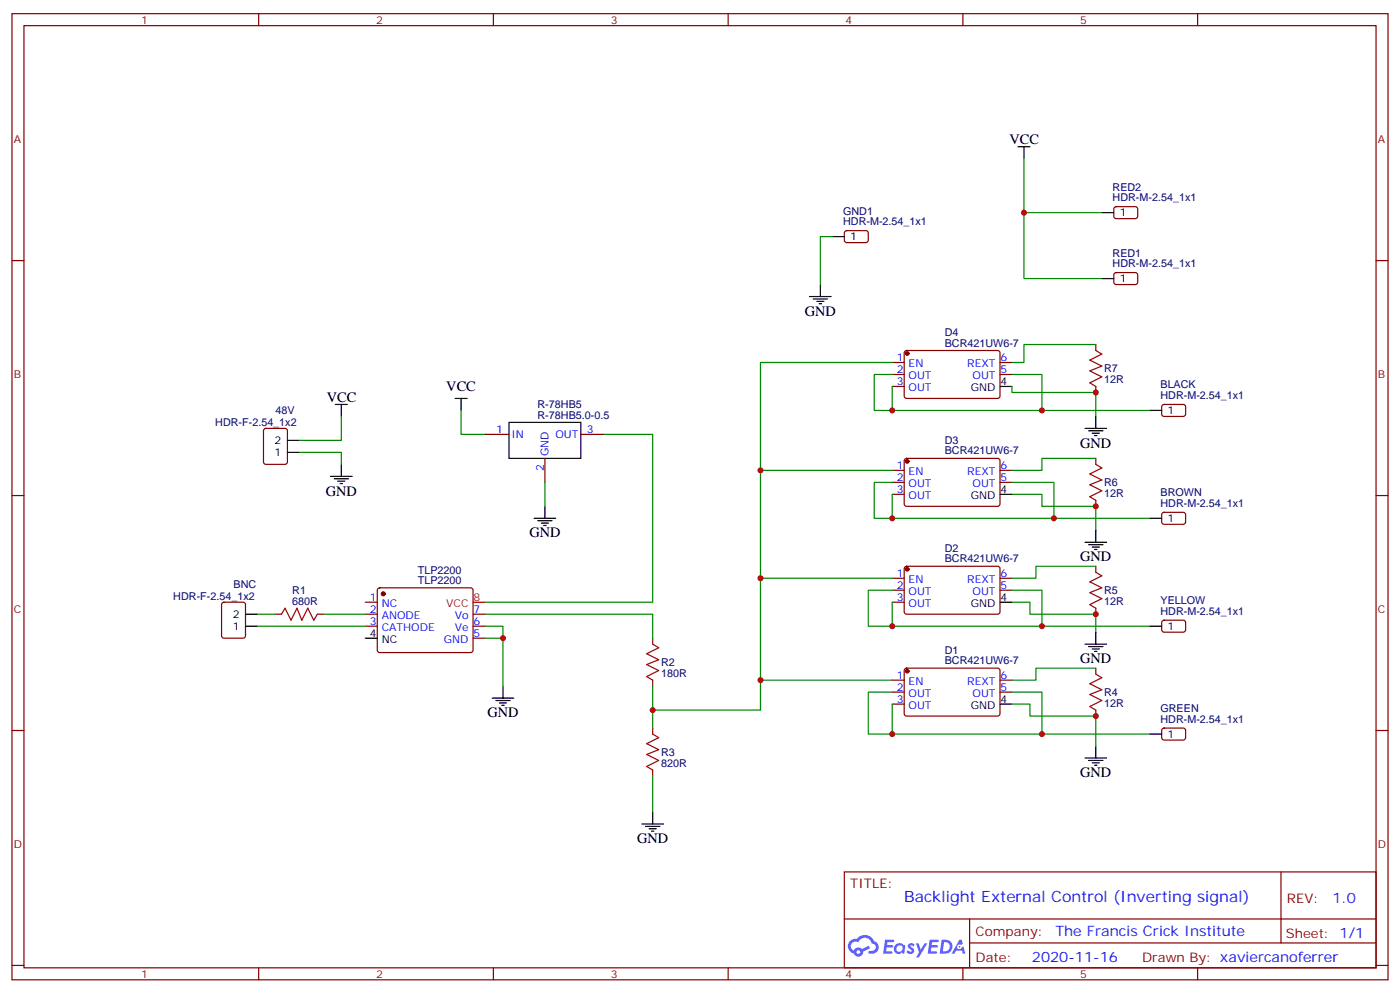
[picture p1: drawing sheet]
<svg xmlns="http://www.w3.org/2000/svg" width="412mm" height="292mm" viewBox="0 0 412 292" stroke-linecap="round" stroke-linejoin="round" font-family="sans-serif">
<g fill="none" stroke="#870000" stroke-width=".35">
<path d="M3.5 4h405.4v284.4h-405.4zM7.1 7.5h398.2v277.3h-398.2zM76.2 4v3.5M145.3 4v3.5M214.5 4v3.5M283.6 4v3.5M352.8 4v3.5M3.5 76.7h3.6M405.3 76.7h3.6M3.5 145.8h3.6M405.3 145.8h3.6M3.5 215h3.6"/>
<path d="M405.3 215h3.6M248.7 256.6h156.6v28.2h-156.6zM377.3 256.6v20.9M248.7 270.5h156.5M285.6 277.5h119.6M285.6 270.5v14.1M3.5 284.1h3.6M76.2 284.8v3.6M145.3 284.8v3.6M214.5 284.8v3.6M283.6 284.8v3.6M352.8 284.8v3.6"/>
<path d="M405.3 284.1h3.6"/>
</g>
<g fill="#5487ff">
<path d="M267.7 277.8a1.22 1.22 0 0 1 1.7 .3l-.4 .5a.47 .47 0 0 0-.3-.4 .47 .47 0 0 0-.5 .2l.1 .2a1.14 1.14 0 0 1 .8 1.8 1.14 1.14 0 0 1-1.9 0l-.2-.2 .5-.5 .7 .4a.29 .29 0 0 0 .3-.3 .29 .29 0 0 0-.2-.3 1.04 1.04 0 0 1-.6-1.7z"/>
<path d="M260.7 276.5h2.4l.3 .2-.2 .5-1.8 .1-.1 .8h1.5l.3 .4-.3 .4h-1.6l-.2 1.1h1.7l.2 .3-.2 .3-2.6 .1z"/>
<path d="M273.8 276.5h2.4l.3 .2-.1 .5-1.8 .1-.2 .8h1.6l.3 .4-.4 .4h-1.6l-.1 1.1h1.7l.2 .3-.2 .3-2.6 .1z"/>
<path d="M282.6 276.5h.7l.3 1.3-.6 .3a.69 .69 0 0 0-1 .3 .69 .69 0 0 0 .4 1 .69 .69 0 0 0 .9-.7l.5-.2 .6 2.2h-.8l-.2-.9h-1.8l-.5 .9h-.8z"/>
<path d="M269.8 277.6h.8l.6 1.8 1.1-1.8h.9l-2.6 4.2h-.8l.9-1.5z"/>
<path d="M277.4 276.5l-.6 4.2h1.3a2.11 2.11 0 0 0 2.5-2.1 2.11 2.11 0 0 0-2.5-2.1zM278.1 277.3a1.39 1.39 0 0 1 1.7 1.4 1.39 1.39 0 0 1-1.8 1.3h-.3z"/>
<path d="M263.7 278.2a1.54 1.54 0 0 0-.1 2.1 1.54 1.54 0 0 0 2.2 .1l.6 .3 .3-2.3-.2-.3h-.4a1.49 1.49 0 0 0-2.4 .1zM264 279.2a.94 .94 0 0 1 1.8 0 .94 .94 0 0 1-1.8 0z"/>
<path d="M250.4 276.9a2.18 2.18 0 0 0 1.1 3.7 1.44 1.44 0 0 0 1.6 .9 1.44 1.44 0 0 0 1.2-1.4l2-1-.5-.8-1.9 1a1.47 1.47 0 0 0-2.4 .4 1.39 1.39 0 0 1-.7-1.9 1.39 1.39 0 0 1 2-.5 2.12 2.12 0 0 1 2.2-1.3 2.12 2.12 0 0 1 1.9 1.7 1.14 1.14 0 0 1 1.1 1.4 1.14 1.14 0 0 1-1.7 .7 .43 .43 0 0 0-.5 .4 .43 .43 0 0 0 .4 .5 1.98 1.98 0 0 0 2.5-1.2 1.98 1.98 0 0 0-1.2-2.6 3.1 3.1 0 0 0-5.3-.6l-.9 .1zM252.3 280.2a.55 .55 0 0 1 1.1 0 .55 .55 0 0 1-1.1 0z"/>
<circle cx="282.6" cy="278.6" r=".26"/>
</g>
<g fill="#870000" stroke="#870000" stroke-width=".35">
<circle cx="112.9" cy="174.8" r=".53"/>
<circle cx="267.2" cy="197.5" r=".53"/>
<circle cx="267.2" cy="167.5" r=".53"/>
<circle cx="267.2" cy="135.8" r=".53"/>
<circle cx="267.2" cy="104" r=".53"/>
</g>
<g fill="none" stroke="#870000" stroke-width=".35">
<path d="M248.9 68.1l.5-.2h5.9l.5 .7-.1 2.4-.6 .4-6-.1-.4-.6v-2.1zM328.3 61l.5-.2 5.9 .1 .4 .6v2.4l-.7 .4h-5.9l-.4-.7v-2.1zM328.3 80.4l.5-.2 5.9 .1 .4 .6v2.4l-.7 .4h-5.9l-.4-.7v-2.1zM262.8 106.7h3.5M262.8 110.2h3.5M262.8 113.7h3.5M266.6 103.4l.5-.2h27l.5 .7-.1 12.9-.6 .5-27.1-.1-.5-.6v-12.7zM294.6 106.7h3.5M294.6 110.2h3.5M322.8 101.4v1.8M322.8 113.7v1.8M342.4 119.2l.5-.2 5.9 .1 .4 .6v2.4l-.7 .5-5.9-.1-.4-.7v-2.1z"/>
<path d="M77.8 126.3l.5-.2h5.7l.6 .4 .1 9.5-.5 .6-5.9 .1-.6-.5-.1-9.4zM142.9 127.8h7M160.5 134.9v7.1M171.1 127.8h7.1M262.8 138.4h3.5M266.6 135.1l.5-.2 27 .1 .5 .6-.1 13-.6 .4-27.1-.1-.5-.6v-12.7zM294.6 138.4h3.5M322.8 134.9v1.8M262.8 142h3.5M262.8 145.5h3.5M294.6 142h3.5M322.8 147.2v1.8"/>
<path d="M342.4 151l.5-.2h5.9l.4 .7v2.4l-.7 .4-5.9-.1-.4-.6v-2.1zM65.5 177.4l.5-.2h5.6l.7 .5v9.4l-.4 .7h-5.9l-.7-.4v-9.5zM107.6 177.2h3.5M111.4 173.2l.4-.2 27.1 .1 .4 .6v17.9l-.7 .5-27-.1-.5-.7v-17.6zM262.8 177.2h3.5M262.8 170.2h3.5M262.8 173.7h3.5M266.6 166.9l.5-.2h27l.5 .7-.1 12.9-.6 .5-27.1-.1-.5-.6v-12.7zM294.6 170.2h3.5M294.6 173.7h3.5M322.8 166.7v1.7M322.8 179v1.8"/>
<path d="M81.1 180.8h1.8M93.5 180.8h1.7M107.6 180.8h3.5M107.6 184.3h3.5M139.3 180.8h3.6M139.3 184.3h3.6M139.3 187.8h3.6M192.3 187.8v1.8M266.6 196.8l.5-.2 27 .1 .5 .6-.1 13-.6 .4h-27.1l-.5-.7v-12.7zM322.8 196.6v1.8M342.4 182.7l.5-.2 5.9 .1 .4 .6v2.4l-.7 .5-5.9-.1-.4-.7v-2.1zM192.3 200.2v1.7"/>
<path d="M192.3 214.3v1.7M262.8 200.2h3.5M262.8 203.7h3.5M262.8 207.2h3.5M294.6 200.2h3.5M294.6 203.7h3.5M322.8 209v1.7M342.4 214.5l.5-.2h5.9l.4 .7v2.4l-.7 .4-5.9-.1-.4-.6v-2.1zM192.3 226.6v1.8"/>
</g>
<g fill="none" stroke="#000" stroke-width=".35">
<path d="M299.9 43.2h3.5M301.6 43.2v3.5M245.2 69.6h3.5M324.6 62.6h3.5M238.5 87.3h6.3M239.5 88h4.3M240.6 88.7h2.1M241.3 89.4h.7M241.7 83.7v3.6M324.6 82h3.5M98.8 119h3.5M100.5 119v3.6"/>
<path d="M134.1 117.3h3.5M135.8 117.3v3.5M294.6 113.7h3.5M84.7 133.1h3.5M84.7 129.6h3.5M100.5 136.7v3.5M149.9 124.3h21.2v10.6h-21.2zM319.6 126.1h6.4M320.7 126.8h4.2M321.7 127.5h2.1M322.4 128.2h.7M322.8 122.6v3.5"/>
<path d="M338.7 120.8h3.5M97.4 140.2h6.3M98.4 140.9h4.3M99.5 141.6h2.1M100.2 142.3h.7M157.3 152.5h6.4M158.4 153.2h4.2M159.5 154h2.1M160.2 154.7h.7M160.5 149v3.5M294.6 145.5h3.5M319.6 159.6h6.4"/>
<path d="M322.8 156.1v3.5M338.7 152.5h3.5M294.6 177.2h3.5M320.7 160.3h4.2M321.7 161h2.1M322.4 161.7h.7M72.3 184.3h3.5M72.3 180.8h3.5M107.6 187.8h3.5M319.6 189.6h6.4M320.7 190.3h4.2M321.7 191h2.1"/>
<path d="M322.4 191.7h.7M322.8 186.1v3.5M338.7 184.3h3.5M145 205.5h6.3M146 206.2h4.3M147.1 206.9h2.1M147.8 207.6h.7M148.2 201.9v3.6M294.6 207.2h3.5M322.8 219.6v3.5M338.7 216h3.5M192.3 239v3.5"/>
<path d="M319.6 223.1h6.4M320.7 223.8h4.2M321.7 224.5h2.1M322.4 225.2h.7M189.1 242.5h6.3M190.1 243.2h4.3M191.2 243.9h2.1M191.9 244.6h.7"/>
</g>
<path d="M139.3 177.2h3.6" fill="none" stroke="#f00" stroke-width=".35"/>
<g fill="none" stroke="#008700" stroke-width=".35">
<path d="M301.6 46.7v15.9h23M245.2 69.6h-3.5v14.1M301.6 62.6v19.4h23M262.8 106.7h-38.8v31.7M262.8 110.2h-5.3v10.6h81.2M262.8 113.7v7.1M298.1 113.7v1.8h24.7v7.1M298.1 110.2h8.8v10.6M322.8 101.4h-21.2v5.3h-3.5M88.2 133.1h12.3v3.6M100.5 122.6v7h-12.3M135.8 120.8v7h7.1"/>
<path d="M178.2 127.8h14.1v49.4h-49.4M262.8 138.4h-38.8v31.8M322.8 134.9h-15.9v3.5h-8.8M160.5 142v7M262.8 142h-5.3v10.5h81.2M262.8 145.5v7M298.1 145.5h8.8v3.5h15.9v7.1M298.1 142h12.3v10.5M262.8 170.2h-38.8v30M262.8 173.7h-7v10.6h82.9M262.8 177.2v7.1M298.1 173.7h8.8v10.6"/>
<path d="M298.1 177.2h5.3v3.6h19.4v5.3M322.8 166.7h-17.6v3.5h-7.1M75.8 184.3h31.8M75.8 180.8h5.3M95.2 180.8h12.4M142.9 184.3h5.3v17.6M142.9 180.8h49.4v7M142.9 187.8h5.3M322.8 196.6h-17.6v3.6h-7.1M192.3 201.9v12.4M262.8 200.2h-38.8v8.8h-31.7M262.8 203.7h-7v12.3h82.9"/>
<path d="M262.8 207.2v8.8M298.1 207.2h5.3v3.5h19.4v8.9M298.1 203.7h8.8v12.3M192.3 228.4v10.6"/>
</g>
<path d="M322.8 103.2l1.8 1-3.6 1.8 3.6 1.7-3.6 1.4 3.6 1.8-3.6 1.8 1.8 1M322.8 136.7l1.8 1-3.6 1.8 3.6 1.8-3.6 1.4 3.6 1.7-3.6 1.8 1.8 1M322.8 168.4l1.8 1.1-3.6 1.7 3.6 1.8-3.6 1.4 3.6 1.8-3.6 1.7 1.8 1.1M82.9 180.8l1.1-1.8 1.7 3.5 1.8-3.5 1.4 3.5 1.8-3.5 1.7 3.5 1.1-1.7M192.3 189.6l1.7 1-3.5 1.8 3.5 1.8-3.5 1.4 3.5 1.7-3.5 1.8 1.8 1.1M322.8 198.4l1.8 1.1-3.6 1.7 3.6 1.8-3.6 1.4 3.6 1.8-3.6 1.7 1.8 1.1M192.3 216l1.7 1.1-3.5 1.8 3.5 1.7-3.5 1.4 3.5 1.8-3.5 1.8 1.8 1" fill="none" stroke="#a10000" stroke-width=".35"/>
<g fill="#c00">
<circle cx="262.8" cy="120.8" r=".88"/>
<circle cx="262.8" cy="216" r=".88"/>
<circle cx="310.4" cy="152.5" r=".88"/>
<circle cx="262.8" cy="184.3" r=".88"/>
<circle cx="301.6" cy="62.6" r=".88"/>
<circle cx="224" cy="170.2" r=".88"/>
<circle cx="192.3" cy="209" r=".88"/>
<circle cx="148.2" cy="187.8" r=".88"/>
<circle cx="224" cy="200.2" r=".88"/>
<circle cx="224" cy="138.4" r=".88"/>
<circle cx="322.8" cy="210.7" r=".88"/>
<circle cx="306.9" cy="184.3" r=".88"/>
<circle cx="262.8" cy="152.5" r=".88"/>
<circle cx="306.9" cy="216" r=".88"/>
<circle cx="322.8" cy="180.8" r=".88"/>
<circle cx="322.8" cy="149" r=".88"/>
<circle cx="322.8" cy="115.5" r=".88"/>
<circle cx="306.9" cy="120.8" r=".88"/>
</g>
<text font-size="4.6" fill="#00f" x="266.3" y="265.4">Backlight External Control (Inverting signal)</text>
<g font-size="4.2">
<text x="297.4" y="42.5">VCC</text>
<text x="237.1" y="92.9">GND</text>
<text x="96.3" y="118.3">VCC</text>
<text x="131.5" y="115.2">VCC</text>
<text x="318.2" y="131.7">GND</text>
<text x="96" y="145.8">GND</text>
<text x="155.9" y="158.2">GND</text>
<text x="318.2" y="165.2">GND</text>
<text x="318.2" y="195.2">GND</text>
<text x="143.6" y="211.1">GND</text>
<text x="318.2" y="228.7">GND</text>
<text x="187.7" y="248.1">GND</text>
</g>
<g font-size="4.2" fill="#00f">
<text x="392.5" y="265.9">1.0</text>
<text x="310.9" y="275.4">The Francis Crick Institute</text>
<text x="304" y="283.2">2020-11-16</text>
</g>
<g font-size="3.9" fill="#800">
<text x="250.5" y="261.2">TITLE:</text>
<text x="379.1" y="265.9">REV:</text>
<text x="287.4" y="275.4">Company:</text>
<text x="378.7" y="276">Sheet: 1/1</text>
<text x="287.4" y="283.1">Date:</text>
<text x="336.4" y="283.2">Drawn By: xaviercanoferrer</text>
</g>
<g font-size="3.2" fill="#800">
<text x="41.6" y="7">1</text>
<text x="110.8" y="7">2</text>
<text x="179.9" y="7">3</text>
<text x="249.1" y="7">4</text>
<text x="318.2" y="7">5</text>
<text x="4.1" y="42.1">A</text>
<text x="405.9" y="42.1">A</text>
<text x="4.1" y="111.3">B</text>
<text x="405.9" y="111.3">B</text>
<text x="4.1" y="180.4">C</text>
<text x="405.9" y="180.4">C</text>
<text x="4.1" y="249.6">D</text>
<text x="405.9" y="249.6">D</text>
<text x="41.6" y="287.8">1</text>
<text x="110.8" y="287.8">2</text>
<text x="179.9" y="287.8">3</text>
<text x="249.1" y="287.8">4</text>
<text x="318.2" y="287.8">5</text>
</g>
<g font-size="3.2" fill="#000080">
<text x="327.7" y="59.3">HDR-M-2.54_1x1</text>
<text x="327.7" y="56.1">RED2</text>
<text x="248.4" y="63.2">GND1</text>
<text x="248.4" y="66.3">HDR-M-2.54_1x1</text>
<text x="327.7" y="75.5">RED1</text>
<text x="327.7" y="78.7">HDR-M-2.54_1x1</text>
<text x="278.3" y="102">BCR421UW6-7</text>
<text x="278.3" y="98.9">D4</text>
<text x="325.3" y="112.8">12R</text>
<text x="325.3" y="109.6">R7</text>
<text x="341.8" y="117.5">HDR-M-2.54_1x1</text>
<text x="341.8" y="114.3">BLACK</text>
<text x="63.4" y="125.5">HDR-F-2.54_1x2</text>
<text x="81.1" y="121.8">48V</text>
<text x="158.3" y="123.2">R-78HB5.0-0.5</text>
<text x="158.3" y="120">R-78HB5</text>
<text x="278.3" y="130.6">D3</text>
<text x="278.3" y="133.7">BCR421UW6-7</text>
<text x="325.3" y="143.1">R6</text>
<text x="325.3" y="146.3">12R</text>
<text x="341.8" y="149.2">HDR-M-2.54_1x1</text>
<text x="341.8" y="146.1">BROWN</text>
<text x="278.3" y="165.5">BCR421UW6-7</text>
<text x="278.3" y="162.4">D2</text>
<text x="68.8" y="173">BNC</text>
<text x="123.1" y="171.9">TLP2200</text>
<text x="123.1" y="168.8">TLP2200</text>
<text x="51.1" y="176.6">HDR-F-2.54_1x2</text>
<text x="86.1" y="177.9">680R</text>
<text x="86.1" y="174.7">R1</text>
<text x="325.3" y="178">12R</text>
<text x="325.3" y="174.9">R5</text>
<text x="341.8" y="177.8">YELLOW</text>
<text x="341.8" y="181">HDR-M-2.54_1x1</text>
<text x="194.7" y="196">R2</text>
<text x="278.3" y="195.5">BCR421UW6-7</text>
<text x="278.3" y="192.4">D1</text>
<text x="194.7" y="199.2">180R</text>
<text x="325.3" y="208">12R</text>
<text x="325.3" y="204.8">R4</text>
<text x="341.8" y="209.6">GREEN</text>
<text x="341.8" y="212.7">HDR-M-2.54_1x1</text>
<text x="194.7" y="225.7">820R</text>
<text x="194.7" y="222.5">R3</text>
</g>
<g font-size="3.2">
<text x="329.8" y="63.6">1</text>
<text x="250.5" y="70.7">1</text>
<text x="329.8" y="83">1</text>
<text x="294.7" y="113.4">4</text>
<text x="286" y="115.1">GND</text>
<text x="344" y="121.8">1</text>
<text x="80.9" y="130.7">2</text>
<text x="80.9" y="134.2">1</text>
<text x="286" y="146.9">GND</text>
<text x="294.7" y="145.1">4</text>
<text x="344" y="153.6">1</text>
<text x="286" y="178.6">GND</text>
<text x="294.7" y="176.9">4</text>
<text x="68.5" y="185.3">1</text>
<text x="68.5" y="181.8">2</text>
<text x="344" y="185.3">1</text>
<text x="108.9" y="187.5">4</text>
<text x="112.4" y="189.2">NC</text>
<text x="286" y="208.6">GND</text>
<text x="294.7" y="206.9">4</text>
<text x="344" y="217.1">1</text>
</g>
<g font-size="3.2" fill="#00f">
<text x="264.2" y="106.3">1</text>
<text x="294.7" y="106.3">6</text>
<text x="264.2" y="109.9">2</text>
<text x="264.2" y="113.4">3</text>
<text x="267.7" y="108.1">EN</text>
<text x="267.7" y="111.6">OUT</text>
<text x="284.9" y="108.1">REXT</text>
<text x="286.5" y="111.6">OUT</text>
<text x="294.7" y="109.9">5</text>
<text x="267.7" y="115.1">OUT</text>
<text x="146.2" y="127.5">1</text>
<text x="150.6" y="128.9">IN</text>
<text x="163.6" y="128.9">OUT</text>
<text x="172.9" y="127.5">3</text>
<text x="161.6" y="134.2" transform="rotate(-90 161.6 134.2)">GND</text>
<text x="160.2" y="138.7" transform="rotate(-90 160.2 138.7)">2</text>
<text x="264.2" y="138.1">1</text>
<text x="264.2" y="141.6">2</text>
<text x="267.7" y="139.8">EN</text>
<text x="267.7" y="143.4">OUT</text>
<text x="284.9" y="139.8">REXT</text>
<text x="286.5" y="143.4">OUT</text>
<text x="294.7" y="141.6">5</text>
<text x="294.7" y="138.1">6</text>
<text x="264.2" y="145.1">3</text>
<text x="267.7" y="146.9">OUT</text>
<text x="264.2" y="169.8">1</text>
<text x="264.2" y="173.4">2</text>
<text x="267.7" y="171.6">EN</text>
<text x="284.9" y="171.6">REXT</text>
<text x="294.7" y="173.4">5</text>
<text x="294.7" y="169.8">6</text>
<text x="108.9" y="176.9">1</text>
<text x="112.4" y="178.6">NC</text>
<text x="264.2" y="176.9">3</text>
<text x="267.7" y="175.1">OUT</text>
<text x="267.7" y="178.6">OUT</text>
<text x="286.5" y="175.1">OUT</text>
<text x="108.9" y="180.4">2</text>
<text x="108.9" y="183.9">3</text>
<text x="112.4" y="182.2">ANODE</text>
<text x="112.4" y="185.7">CATHODE</text>
<text x="133.9" y="182.2">Vo</text>
<text x="134" y="185.7">Ve</text>
<text x="139.5" y="183.9">6</text>
<text x="139.5" y="180.4">7</text>
<text x="130.8" y="189.2">GND</text>
<text x="139.5" y="187.5">5</text>
<text x="264.2" y="199.8">1</text>
<text x="264.2" y="203.3">2</text>
<text x="267.7" y="201.6">EN</text>
<text x="284.9" y="201.6">REXT</text>
<text x="294.7" y="203.3">5</text>
<text x="294.7" y="199.8">6</text>
<text x="264.2" y="206.9">3</text>
<text x="267.7" y="205.1">OUT</text>
<text x="267.7" y="208.6">OUT</text>
<text x="286.5" y="205.1">OUT</text>
</g>
<g font-size="3.2" fill="#f00">
<text x="131.4" y="178.6">VCC</text>
<text x="139.5" y="176.9">8</text>
</g>
</svg>
